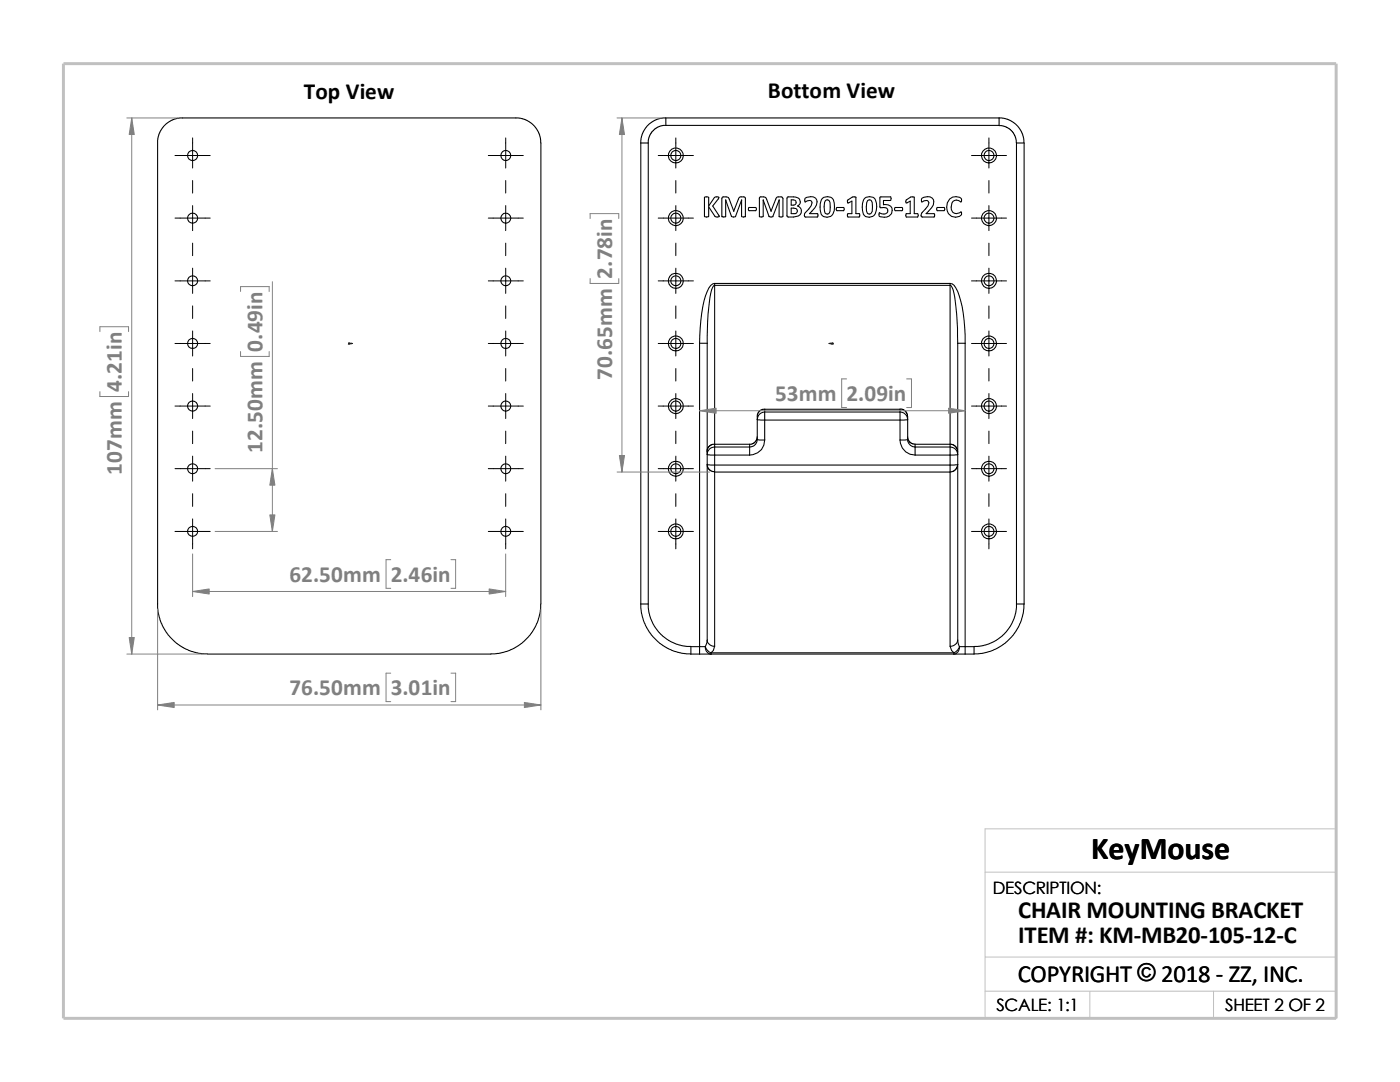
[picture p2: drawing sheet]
<svg xmlns="http://www.w3.org/2000/svg" width="279mm" height="216mm" viewBox="0 0 279 216" stroke-linecap="round" stroke-linejoin="round" font-family="sans-serif">
<path d="M196.6 174h70.1M196.6 197.8h70.1M196.6 191h70.1M217.5 197.8v5.4M242.2 197.8v5.4M26.8 203.2h239.9v-37.8h-70.1v37.8" fill="none" stroke="#c0c0c0" stroke-width=".2"/>
<path d="M12.7 12.7h254v190.5h-254z" fill="none" stroke="#c0c0c0" stroke-width=".59"/>
<g fill="none" stroke="#000" stroke-width=".21">
<path d="M31.5 28.5l.2-1.6 .9-1.7 1.5-1.1 1.7-.6h67.7l1.8 .6 1.4 1.1 1 1.7 .2 1.6v92M31.5 28.5v92.9l.4 2.3 .7 1.5 .9 1.5 1.4 1.4 1.8 1.2 1.6 .7 1.5 .4 1.6 .1M127.9 28.5v92M127.9 28.5h1.5M129.4 28.5v92M132.9 23.5l-.9 .1-1.1 .3-1.1 .7-.7 .6-1 1.7-.2 1.6M132.9 23.5h66.5M132.9 25h-.6l-.9 .3-1.1 .8-.8 1.3-.1 1.1M132.9 23.5v1.5M140.6 39.4l.6-.1 .2 .1v1.7l1.2-1.7 .2-.1 .7 .1-1.3 1.7 1.3 2.1h-.8l-1.3-1.9v1.9a.62 .62 0 0 1-.8-.1zM144.8 39.9v3.3h-.7v-3.6l.2-.3 1.1 .1 1 2.7M144.8 39.9l1.2 3.2a.61 .61 0 0 0 .8 0l1.2-3.2"/>
<path d="M144.8 39.9h.1M148 39.9v3.3l.7 .1 .1-3.8-.3-.2h-.6a.49 .49 0 0 0-.5 .5l-1 2.3M148 39.9h.1M152.3 39.9v3.3l-.4 .1-.3-.1v-3.7l.1-.2 1.1 .1 1.1 2.7M152.3 39.9l1.2 3.2a.56 .56 0 0 0 .8 0l1.2-3.2M152.3 39.9h.1M155.5 39.9v3.3l.7 .1 .1-3.7-.2-.3h-.7a.49 .49 0 0 0-.6 .5l-.9 2.3M155.5 39.9h.1M157.1 39.3h.2a2.31 2.31 0 0 1 2.3 .5 .86 .86 0 0 1-.4 1.3 1.07 1.07 0 0 1 .7 .9 1.07 1.07 0 0 1-.6 1.1l-.9 .2h-1.1l-.2-.2zM157.9 39.9l.8 .1a.53 .53 0 0 1 .2 .6 .53 .53 0 0 1-.6 .3h-.4zM160.7 39.5a1.42 1.42 0 0 1 2.4 .8 3.6 3.6 0 0 1-1.6 2.3h1.6l.1 .2v.5h-2.4l-.2-.1v-.6a5.1 5.1 0 0 0 1.5-2.1 .44 .44 0 0 0-.6-.5l-.8 .3zM164.1 39.6a1.39 1.39 0 0 1 1.5-.3 1.39 1.39 0 0 1 .9 1.3 2.62 2.62 0 0 1-.7 2.6 1.34 1.34 0 0 1-2.1-1.2 3.2 3.2 0 0 1 .4-2.4z"/>
<path d="M169.2 40l1-.7h.6v3.3h.7v.7l-2.3-.1v-.5l.8-.1v-2.5l-.8 .4zM172.6 39.6a1.39 1.39 0 0 1 1.5-.3 1.39 1.39 0 0 1 .8 1.3 2.77 2.77 0 0 1-.7 2.6 1.3 1.3 0 0 1-1.4 0 1.3 1.3 0 0 1-.7-1.2 3.2 3.2 0 0 1 .5-2.4zM175.6 39.3h2.2l-.1 .7h-1.4v.9a1.29 1.29 0 0 1 1.8 .8 1.29 1.29 0 0 1-1.1 1.6h-1.2a.51 .51 0 0 1-.3-.8 .93 .93 0 0 0 1.1 .2 .93 .93 0 0 0 .6-.9l-.3-.3-1.3-.1zM180.8 40l.9-.7h.8v3.3l.7 .1 .1 .3-.2 .3-2.3-.1v-.5l.9-.1v-2.5l-.9 .4zM184 39.5a1.69 1.69 0 0 1 2.3 .4 2.18 2.18 0 0 1-1 2.3l-.5 .4h1.6l.1 .2v.5h-2.6v-.7l1.3-1.5 .2-.6-.4-.5-.6 .1-.4 .2-.1-.6zM189.5 39.7a1.68 1.68 0 0 1 2.4 .1l-.1 .5a1.09 1.09 0 0 0-1.8 .2 1.51 1.51 0 0 0 .5 2 1.5 1.5 0 0 0 1.3-.2l.1 .5a1.72 1.72 0 0 1-2 .4 1.72 1.72 0 0 1-1-1.8l.2-.9zM199.4 23.5v1.5h-66.5M199.4 23.5l.9 .1 1 .3 .8 .4 .9 .8 1 1.5 .3 1v.9M199.4 25.1l1.3 .2 1.1 .7 .7 1 .4 1.5M202.9 28.5v92M202.9 28.5h1.5v92M142.6 56.6v.3"/>
<path d="M142.6 56.9v31.7M142.6 56.9h47M142.6 56.6h47M142.6 56.6a2 2 0 0 0-1.5 1.6 29.7 29.7 0 0 0-1.5 10.3M142.6 56.9a1.9 1.9 0 0 0-.7 1.6 50.3 50.3 0 0 0-.8 10M146.4 42.1h.1M149.4 41.4h1.4a.38 .38 0 0 1 0 .6h-1.4zM153.9 42.1h.1M157.9 41.5a.89 .89 0 0 1 1.2 .4 .54 .54 0 0 1-.6 .7h-.6zM164.7 40a.51 .51 0 0 1 .8 0 3.8 3.8 0 0 1 0 2.5 .56 .56 0 0 1-.8 0 3.5 3.5 0 0 1 0-2.5zM167 41.4h1.3a.38 .38 0 0 1 0 .6h-1.3l-.1-.3zM173.1 40a.51 .51 0 0 1 .8 0 3.5 3.5 0 0 1 0 2.5 .51 .51 0 0 1-.8 0 3.5 3.5 0 0 1 0-2.5z"/>
<path d="M178.6 41.4h1.4a.38 .38 0 0 1 0 .6h-1.4l-.1-.3zM187 41.4h1.4a.38 .38 0 0 1 0 .6h-1.4zM189.6 56.9a1.91 1.91 0 0 1 .8 1.6 54.3 54.3 0 0 1 .7 10M189.6 56.6a1.97 1.97 0 0 1 1.5 1.6 28.6 28.6 0 0 1 1.5 10.3M189.6 56.6v.3M189.6 56.9v31.7M139.6 68.5v60.5M139.6 68.5h1.5M141.1 68.5v22.2M191.1 68.5h1.5M191.1 68.5v21.7M192.6 68.5v60.5"/>
<path d="M141.1 90.7l1.5 .1M141.1 92.7l1.5 .1M141.1 90.7v2M141.1 92.7l.2 .6 .3 .5 1 .3M141.1 92.7v35M142.6 88.6l-.6 .1-.5 .4-.3 .4-.1 .7M142.6 92.8v1.4M142.6 94.2v34.7M142.6 89.2v1.6M142.6 88.6h7v.6M142.6 88.6v.6M142.6 94.2h47"/>
<path d="M142.6 90.8v2M142.6 90.8h7M142.6 92.8h47M142.6 89.2h7M142.6 89.2a1.45 1.45 0 0 0-1.5 1.5M149.6 89.2v1.6M151.1 83.7l1.5 .1M151.1 87.7l1.5 .1M151.1 87.7a1.5 1.5 0 0 1-1.5 1.5M151.1 83.7v4M151.1 87.2l-.1 .6-.4 .5-1 .4M152.6 81.7l-.7 .1-.5 .4-.3 .6v.9"/>
<path d="M152.6 82.2v1.6M152.6 81.7h27v.5M152.6 81.7v.5M152.6 87.8a2.92 2.92 0 0 1-3 3M152.6 83.8h27M152.6 82.2h27M152.6 83.8v4M152.6 82.2a1.52 1.52 0 0 0-1.5 1.5M179.6 81.6l.6 .1 .6 .5 .3 .6v.9M179.6 82.2v1.6M179.6 82.2a1.6 1.6 0 0 1 1.5 1.5M179.6 87.8a3 3 0 0 0 3 3"/>
<path d="M179.6 83.8v4M181.1 83.7l-1.5 .1M181.1 87.7l-1.5 .1M181.1 87.2l.1 .4 .3 .5 .4 .4 .7 .1M181.1 87.7a1.48 1.48 0 0 0 1.5 1.5M181.1 83.7v4M182.6 88.6v.6M182.6 88.6h7M182.6 90.8h7M182.6 89.2h7M182.6 89.2v1.6M189.6 92.8v1.4"/>
<path d="M189.6 94.2v34.7M189.6 89.2v1.6M189.6 89.2a1.52 1.52 0 0 1 1.5 1.5M189.6 88.6v.6M189.6 90.8v2M189.6 88.6l.6 .1 .4 .3 .4 .5 .1 .7M191.1 92.7l-.3 .9-.6 .5-.6 .1M191.1 90.2v.5M191.1 90.7v2M191.1 90.7l-1.5 .1M191.1 92.7l-1.5 .1M191.1 92.7v35"/>
<path d="M107.9 120.5l-.1 1.6-.4 1.6-.6 1.5-1 1.5-1.7 1.7-1.4 .9-1.6 .7-1.6 .4-1.5 .1h-56.6M127.9 120.5h1.5M127.9 120.5l.1 1.8 .6 2 .9 1.8 1.1 1.2 1.7 1.5 1.7 1 2 .5 1.9 .2M129.4 120.5l.1 1.5 .4 1.5 .7 1.5 1.2 1.5 1.6 1.3 1.5 .7 1.5 .4 1.5 .1M137.9 130.5h1.7M139.6 130.5h2.3M139.6 129h-1.7v1.5M139.6 129h1.2M139.6 129v1.5M140.8 129a2.06 2.06 0 0 0 1.1 1.3M140.8 129a1.33 1.33 0 0 0 1.1 1.5M141.1 127.7a1.39 1.39 0 0 0 1.5 1.2"/>
<path d="M141.1 127.7l-.3 1.3M141.9 130.3v.2M141.9 130.5h48.5M141.9 130.3h48.5M142.6 128.9l-.2 .9-.5 .5M189.6 128.9l.3 .9 .5 .5M190.4 130.5h2.2M190.4 130.3v.2M191.1 127.7l.4 1.3M191.1 127.7a1.48 1.48 0 0 1-1.5 1.2M191.5 129h1.1M191.5 129a1.85 1.85 0 0 1-1.1 1.3"/>
<path d="M191.5 129a1.27 1.27 0 0 1-1.1 1.5M192.6 129h1.8M192.6 129v1.5M194.4 129v1.5h-1.8M202.9 120.5l-.1 1.5-.4 1.5-.8 1.5-1.2 1.5-1.6 1.3-1.4 .7-1.6 .4-1.4 .1M202.9 120.5h1.5M204.4 120.5l-.2 1.8-.6 2-1.3 2.4-1.4 1.4-1.8 1.2-1.6 .7-1.5 .4-1.6 .1"/>
<circle cx="38.4" cy="31" r="1.01"/>
<circle cx="101" cy="31" r="1"/>
<circle cx="134.9" cy="31" r="1.49"/>
<circle cx="134.9" cy="31" r="1.01"/>
<circle cx="197.4" cy="31" r="1.5"/>
<circle cx="197.4" cy="31" r="1"/>
<circle cx="38.4" cy="43.5" r="1"/>
<circle cx="38.4" cy="56" r="1"/>
<circle cx="100.9" cy="43.5" r=".99"/>
<circle cx="101" cy="56" r=".99"/>
<circle cx="134.9" cy="56" r="1"/>
<circle cx="134.9" cy="43.5" r="1.5"/>
<circle cx="134.9" cy="56" r="1.5"/>
<circle cx="134.9" cy="43.5" r="1"/>
<circle cx="197.4" cy="56" r=".99"/>
<circle cx="197.4" cy="43.5" r="1.51"/>
<circle cx="197.4" cy="56" r="1.51"/>
<circle cx="197.4" cy="43.5" r=".99"/>
<circle cx="38.4" cy="68.5" r="1"/>
<circle cx="101" cy="68.5" r=".99"/>
<circle cx="134.9" cy="68.5" r="1"/>
<circle cx="134.9" cy="68.5" r="1.5"/>
<circle cx="197.4" cy="68.5" r=".99"/>
<circle cx="197.4" cy="68.5" r="1.51"/>
<circle cx="38.4" cy="93.5" r="1"/>
<circle cx="38.4" cy="81" r="1.01"/>
<circle cx="100.9" cy="93.5" r=".99"/>
<circle cx="101" cy="81" r="1"/>
<circle cx="134.9" cy="81" r="1.01"/>
<circle cx="134.9" cy="81" r="1.5"/>
<circle cx="134.9" cy="93.5" r="1.5"/>
<circle cx="134.9" cy="93.5" r="1"/>
<circle cx="197.4" cy="81" r="1"/>
<circle cx="197.4" cy="81" r="1.51"/>
<circle cx="197.4" cy="93.5" r="1.51"/>
<circle cx="197.4" cy="93.5" r=".99"/>
<circle cx="38.4" cy="106" r="1"/>
<circle cx="101" cy="106" r=".99"/>
<circle cx="134.9" cy="106" r="1"/>
<circle cx="134.9" cy="106" r="1.5"/>
<circle cx="197.4" cy="106" r=".99"/>
<circle cx="197.4" cy="106" r="1.51"/>
</g>
<g fill="#00f" stroke="#00f" stroke-width=".2">
<path d="M70 68.5h.4l-.4 .1z"/>
<path d="M165.4 68.5h.4v.1z"/>
</g>
<path d="M69.6 68.5h.8M69.6 68.4l.2 .3M69.7 68.5h.1M69.7 68.4v.3M69.8 68.4l-.3 .3M165.4 68.5h.9M166 68.4l.3 .3M166.1 68.5h.1M166.1 68.4v.3M166.2 68.4l-.3 .3" fill="none" stroke="#00f" stroke-width=".2"/>
<g fill="none" stroke="#000" stroke-width=".2">
<path d="M34.9 31h7.1M38.4 27.5v6M38.4 36v2.5M97.5 31h6.9M100.9 27.5v6M100.9 36v2.5M131.4 31h7M134.9 27.5v6M134.9 36v2.5M193.9 31h7M197.4 27.5v6M197.4 36v2.5"/>
<path d="M34.9 56h7.1M34.9 43.5h7.1M38.4 41v5M38.4 48.5v2.5M38.4 53.5v5M97.5 56h6.9M97.5 43.5h6.9M100.9 41v5M100.9 48.5v2.5M100.9 53.5v5M131.4 56h7M131.4 43.5h7"/>
<path d="M134.9 41v5M134.9 48.5v2.5M134.9 53.5v5M193.9 56h7M193.9 43.5h7M197.4 41v5M197.4 48.5v2.5M197.4 53.5v5M34.9 68.5h7.1M38.4 61v2.5M38.4 66v5M38.4 73.5v2.5"/>
<path d="M38.4 78.5v5M97.5 68.5h6.9M100.9 61v2.5M100.9 66v5M100.9 73.5v2.5M100.9 78.5v5M131.4 68.5h7M134.9 61v2.5M134.9 66v5M134.9 73.5v2.5M134.9 78.5v5M193.9 68.5h7"/>
<path d="M197.4 61v2.5M197.4 66v5M197.4 73.5v2.5M197.4 78.5v5M34.9 93.5h7.1M34.9 81h7.1M38.4 86v2.5M38.4 91v5M38.4 98.5v2.5M97.5 93.5h6.9M97.5 81h6.9M100.9 86v2.5"/>
<path d="M100.9 91v5M100.9 98.5v2.5M131.4 93.5h7M131.4 81h7M134.9 86v2.5M134.9 91v5M134.9 98.5v2.5M193.9 93.5h7M193.9 81h7M197.4 86v2.5M197.4 91v5M197.4 98.5v2.5"/>
<path d="M34.9 106h7.1M38.4 103.5v6M97.5 106h6.9M100.9 103.5v6M131.4 106h7M134.9 103.5v6M193.9 106h7M197.4 103.5v6"/>
</g>
<g fill="none" stroke="#808080" stroke-width=".2">
<path d="M25.3 23.5h10.1M26.3 23.5v107M123.1 23.5h8.8M124.1 23.5v70.7M48 58.2v-1h5.7v1M54.4 56.2v49.8M117.8 43.6v-1h5.7v1M117.8 55.6v1h5.7v-1M19.9 66.2v-1h5.8v1M19.9 78.1v1h5.8v-1M48 70.1v1h5.7v-1M169 75.6h-1v5.7h1"/>
<path d="M180.9 75.6h1v5.7h-1M42.9 93.5h12.5M123.1 94.2h18.5M139.6 82h53M38.4 110.5v8.5M38.4 118h62.5M42.9 106h12.5M78 111.7h-1v5.7h1M90 111.7h.9v5.7h-.9M100.9 110.5v8.5M25.3 130.5h15.1M31.5 121.5v20.1"/>
<path d="M78 134.3h-1v5.7h1M90 134.3h.9v5.7h-.9M107.9 121.5v20.1M31.5 140.7h76.4"/>
</g>
<g fill="#808080" stroke="#808080" stroke-width=".2">
<path d="M139.6 82l3.3-.6v1.1z"/>
<path d="M189.3 81.4l3.3 .6-3.3 .5z"/>
<path d="M123.6 90.9h1l-.5 3.3z"/>
<path d="M124.1 23.5l.5 3.3h-1z"/>
<path d="M26.3 23.5l.5 3.3h-1z"/>
<path d="M25.8 127.2h1l-.5 3.3z"/>
<path d="M31.5 140.7l3.3-.5v1z"/>
<path d="M104.6 140.2l3.3 .5-3.3 .5z"/>
<path d="M38.4 118l3.3-.5v1z"/>
<path d="M97.6 117.5l3.3 .5-3.3 .5z"/>
<path d="M54.4 93.5l.5 3.3h-1.1z"/>
<path d="M53.8 102.7h1.1l-.5 3.3z"/>
</g>
<text font-size="6.4" x="217.8" y="171.4">KeyMouse</text>
<g font-size="4.9">
<text x="203.2" y="183.2">CHAIR MOUNTING BRACKET</text>
<text x="203.2" y="188.1">ITEM #: KM-MB20-105-12-C</text>
<text x="203.1" y="195.9">COPYRIGHT © 2018 - ZZ, INC.</text>
</g>
<g font-size="4.6">
<text x="60.6" y="19.7">Top View</text>
<text x="153.2" y="19.6">Bottom View</text>
</g>
<g font-size="4.6" fill="#808080">
<text x="122.2" y="55.6" transform="rotate(-90 122.2 55.6)">2.78in</text>
<text x="52.4" y="70.1" transform="rotate(-90 52.4 70.1)">0.49in</text>
<text x="122.2" y="75.8" transform="rotate(-90 122.2 75.8)">70.65mm</text>
<text x="24.3" y="78.1" transform="rotate(-90 24.3 78.1)">4.21in</text>
<text x="154.7" y="80.1">53mm</text>
<text x="169" y="80.1">2.09in</text>
<text x="24.3" y="94.8" transform="rotate(-90 24.3 94.8)">107mm</text>
<text x="52.4" y="90.4" transform="rotate(-90 52.4 90.4)">12.50mm</text>
<text x="57.7" y="116.2">62.50mm</text>
<text x="78" y="116.2">2.46in</text>
<text x="57.7" y="138.8">76.50mm</text>
<text x="78" y="138.8">3.01in</text>
</g>
<g font-size="3.4">
<text x="198.2" y="178.5">DESCRIPTION:</text>
<text x="198.8" y="201.7">SCALE: 1:1</text>
<text x="244.5" y="201.7">SHEET 2 OF 2</text>
</g>
</svg>
